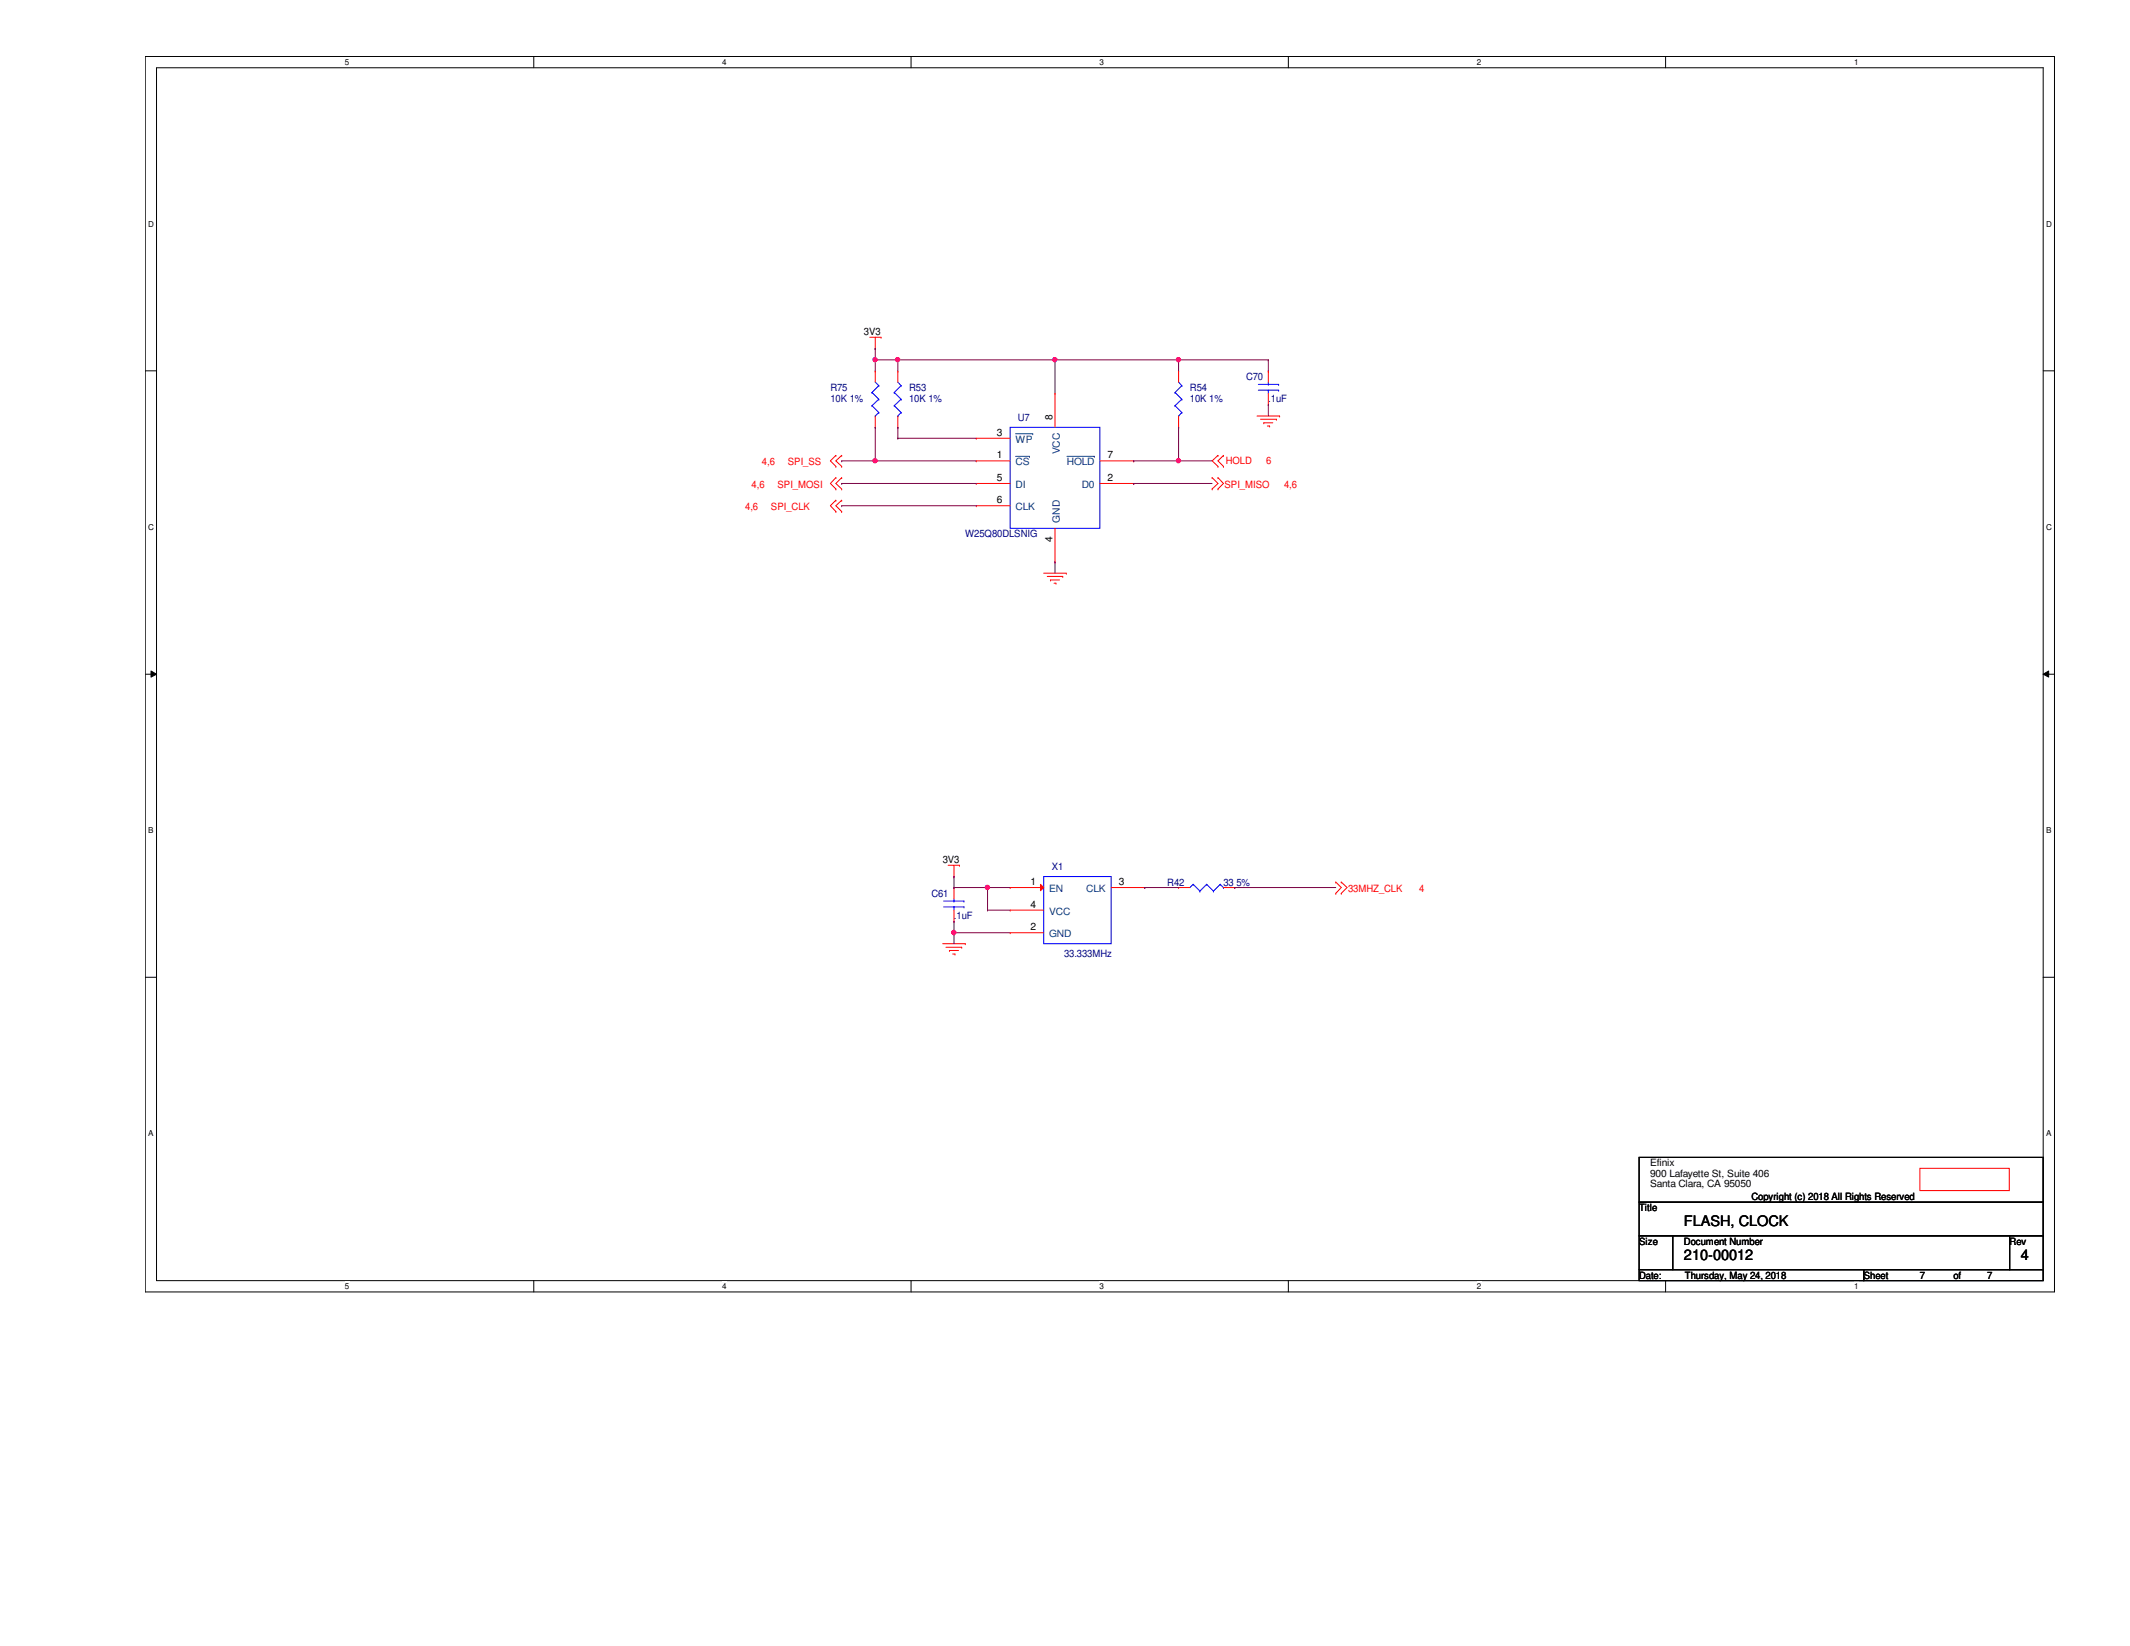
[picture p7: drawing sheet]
<svg xmlns="http://www.w3.org/2000/svg" width="279mm" height="216mm" viewBox="0 0 279 216" stroke-linecap="round" stroke-linejoin="round" font-family="sans-serif">
<path d="M19.1 7.4h250.4v162.1h-250.4zM20.5 8.9h247.5v159.1h-247.5z" fill="none" stroke="#000" stroke-width=".13"/>
<g fill="#fff">
<path d="M45.3 7.6h.5v1.2h-.5z"/>
<path d="M45.3 168.1h.5v1.2h-.5z"/>
</g>
<path d="M70 7.4v1.5M70 168v1.5" fill="none" stroke="#000" stroke-width=".13"/>
<g fill="#fff">
<path d="M94.7 7.6h.6v1.2h-.6z"/>
<path d="M94.7 168.1h.6v1.2h-.6z"/>
</g>
<path d="M119.5 7.4v1.5M119.5 168v1.5" fill="none" stroke="#000" stroke-width=".13"/>
<g fill="#fff">
<path d="M144.2 7.6h.6v1.2h-.6z"/>
<path d="M144.2 168.1h.6v1.2h-.6z"/>
</g>
<path d="M169 7.4v1.5M169 168v1.5" fill="none" stroke="#000" stroke-width=".13"/>
<g fill="#fff">
<path d="M193.7 7.6h.6v1.2h-.6z"/>
<path d="M193.7 168.1h.6v1.2h-.6z"/>
</g>
<path d="M218.5 7.4v1.5M218.5 168v1.5" fill="none" stroke="#000" stroke-width=".13"/>
<g fill="#fff">
<path d="M243.2 7.6h.6v1.2h-.6z"/>
<path d="M243.2 168.1h.6v1.2h-.6z"/>
<path d="M19.4 28.7h.8v1.2h-.8z"/>
<path d="M268.4 28.7h.8v1.2h-.8z"/>
<path d="M19.4 68.5h.8v1.2h-.8z"/>
<path d="M268.4 68.5h.8v1.2h-.8z"/>
</g>
<path d="M19.1 48.6h1.4M268 48.6h1.5" fill="none" stroke="#000" stroke-width=".13"/>
<g fill="#fff">
<path d="M19.4 108.3h.8v1.2h-.8z"/>
<path d="M268.4 108.3h.7v1.2h-.7z"/>
</g>
<path d="M19.1 88.4h1.4M19.8 88l.7 .4-.7 .4zM268 88.4l.7-.4v.8zM268 88.4h1.5" fill="none" stroke="#000" stroke-width=".13"/>
<path d="M19.8 88l.7 .4-.7 .4zM268 88.4l.7-.4v.8z" fill="#000"/>
<g fill="#fff">
<path d="M19.4 148h.8v1.2h-.8z"/>
<path d="M268.4 148h.7v1.2h-.7z"/>
</g>
<path d="M19.1 128.2h1.4M268 128.2h1.5" fill="none" stroke="#000" stroke-width=".13"/>
<path d="M251.8 153.2h11.8v3h-11.8z" fill-rule="evenodd" fill="#fff"/>
<g fill="none" stroke="#f00" stroke-width=".13">
<path d="M109.6 59.7h.1M109.6 59.7l-.7 .8 .7 .7M110.4 59.7h.1M110.4 59.7l-.8 .8 .8 .7M114.1 44.2h1.5M114.8 45.7h.1M114.8 48.7h.1M114.8 56h.1M114.8 44.2v1.5M114.8 48.7v1.4M114.8 54.6v1.4M115.6 44.2h.1"/>
<path d="M117.8 48.7h.1M117.8 56h.1M117.8 48.7v1.4M117.8 54.6v1.4M128.1 57.5h.1M128.1 57.5h4.4M138.4 51.6h.1M138.4 51.6v4.4M154.6 48.7h.1M154.6 56h.1M154.6 48.7v1.4M154.6 54.6v1.4"/>
<path d="M159.8 59.7h.1M159.8 59.7l-.8 .8 .8 .7M160.5 59.7h.1M160.5 59.7l-.7 .8 .7 .7M164.9 54.6h3M165.4 55h2M165.8 55.5h.1M165.8 55.5h1.2M166.2 55.9h.3M166.5 55.9h.1M167.4 55h.1M167.9 54.6h.1"/>
<path d="M109.6 65.6h.1M109.6 67.1h.1M109.6 61.2h.1M109.6 62.7h.1M109.6 64.1h.1M109.6 65.6l-.7 .7 .7 .8M109.6 62.7l-.7 .7 .7 .7M110.4 65.6h.1M110.4 67.1h.1M110.4 61.2h.1M110.4 62.7h.1M110.4 64.1h.1"/>
<path d="M110.4 65.6l-.8 .7 .8 .8M110.4 62.7l-.8 .7 .8 .7M128.1 60.5h.1M128.1 63.4h.1M128.1 66.3h.1M128.1 60.5h4.4M128.1 63.4h4.4M128.1 66.3h4.4M136.9 75.2h3M137.4 75.6h2M137.8 76.1h.1M137.8 76.1h1.2"/>
<path d="M138.3 76.5h.2M138.4 73.7h.1M138.4 69.3v4.4M138.5 76.5h.1M139.4 75.6h.1M139.9 75.2h.1M144.3 60.5h4.4M144.3 63.4h4.4M148.7 63.4h.1M148.7 60.5h.1M159 62.7h.1M159 64.1h.1"/>
<path d="M159 62.7l.8 .7-.8 .7M159.8 61.2h.1M159.8 62.7h.1M159.8 64.1h.1M159.8 62.7l.7 .7-.7 .7M160.5 61.2h.1M124.4 113.5h1.5M125.1 115h.1M125.1 116.4h.1M125.1 113.5v1.5M125.1 116.4v1.5M125.1 119.4v1.5"/>
<path d="M125.9 113.5h.1M175.2 115.7h.1M175.2 117.2h.1M175.2 115.7l.7 .7-.7 .8M175.9 115.7h.1M175.9 117.2h.1M175.9 115.7l.8 .7-.8 .8M123.7 123.8h2.9M124.1 124.2h2.1M124.5 124.7h.1M124.5 124.7h1.2M125 125.1h.3"/>
<path d="M125.1 120.9h.1M125.3 125.1h.1M126.2 124.2h.1M126.6 123.8h.1M251.8 153.2h11.8v3h-11.8z"/>
</g>
<path d="M215 151.8h53v5.9h-53zM215 157.7h53v4.4h-53zM215 162.1h4.4v4.4h-4.4zM215 166.5h29.5v1.5h-29.5zM219.4 162.1h44.2v4.4h-44.2zM244.5 166.5h23.5v1.5h-23.5zM263.6 162.1h4.4v4.4h-4.4z" fill="none" stroke="#000" stroke-width=".13"/>
<g fill="none" stroke="#00f" stroke-width=".13">
<path d="M114.4 51.5h.1M114.4 53.2h.1M114.4 51.5l.9 .9M114.4 53.2l.9 .9M114.8 54.6h.1M114.8 50.1l.5 .5M115.3 50.6h.1M115.3 52.4h.1M115.3 54.1h.1M115.3 50.6l-.9 .9M115.3 52.4l-.9 .8M115.3 54.1l-.5 .5"/>
<path d="M117.3 51.5h.1M117.3 53.2h.1M117.3 51.5l.9 .9M117.3 53.2l.9 .9M117.8 54.6h.1M117.8 50.1l.4 .5M118.2 50.6h.1M118.2 52.4h.1M118.2 54.1h.1M118.2 50.6l-.9 .9M118.2 52.4l-.9 .8M118.2 54.1l-.4 .5"/>
<path d="M132.5 56h11.8v13.3h-11.8zM154.1 51.5h.1M154.1 53.2h.1M154.1 51.5l.9 .9M154.1 53.2l.9 .9M154.6 54.6h.1M154.6 50.1l.4 .5M155 50.6h.1M155 52.4h.1M155 54.1h.1M155 50.6l-.9 .9M155 52.4l-.9 .8"/>
<path d="M155 54.1l-.4 .5M123.8 119h2.6M123.8 118.2h2.6M125.1 118.2h.1M125.1 119h.1M125.1 117.9v.3M125.1 119v.4M126.4 119h.1M126.4 118.2h.1M136.9 115h8.9v8.8h-8.9z"/>
</g>
<path d="M133.2 59.9h1.8M133.2 56.9h2.3M135 59.9h.1M135.5 56.9h.1M140 59.9h3.6M143.6 59.9h.1" fill="none" stroke="#004080" stroke-width=".13"/>
<path d="M136.5 116l.4 .4-.4 .4z" fill="#f00"/>
<g fill="none" stroke="#f00" stroke-width=".13">
<path d="M166.4 48.7h.1M166.4 53.1h.1M166.4 48.7v1.4M166.4 51.6v1.5M132.5 116.4h.1M132.5 119.4h.1M132.5 116.4h4.4M132.5 119.4h4.4M136.5 116l.4 .4-.4 .4zM145.8 116.4h4.4M150.2 116.4h.1M154.6 116.4h.1"/>
<path d="M154.6 116.4h1.5M160.5 116.4h1.5M162 116.4h.1M132.5 122.3h.1M132.5 122.3h4.4"/>
</g>
<g fill="none" stroke="#00f" stroke-width=".13">
<path d="M165.1 51.2h2.6M165.1 50.4h2.6M166.4 50.4h.1M166.4 51.2h.1M166.4 50.1v.3M166.4 51.2v.4M167.7 51.2h.1M167.7 50.4h.1M156.5 116h.1M156.5 116l-.4 .4M156.5 116l.9 .9M157.4 116.9h.1"/>
<path d="M158.3 116h.1M158.3 116l-.9 .9M158.3 116l.9 .9M159.2 116.9h.1M160.1 116h.1M160.1 116l-.9 .9M160.1 116l.4 .4M160.5 116.4h.1"/>
</g>
<path d="M117.8 57.5h.1M117.8 56h.1M117.8 57.5h10.3M117.8 56v1.5M138.4 47.2h.1M138.4 47.2v4.4M154.6 56h.1M154.6 56v4.5h-5.9M138.4 73.7h.1M138.4 73.7v1.5M148.7 60.5h.1" fill="none" stroke="#800040" stroke-width=".13"/>
<circle cx="154.6" cy="60.4" r=".29" fill="#f0f"/>
<circle cx="154.6" cy="60.4" r=".29" fill="none" stroke="#f0f" stroke-width=".13"/>
<g fill="none" stroke="#800040" stroke-width=".13">
<path d="M117.8 47.2h.1M117.8 47.2v1.5M138.4 47.2h.1M138.4 47.2h16.2M154.6 47.2h.1M154.6 47.2v1.5M166.4 53.1h.1M166.4 53.1v1.5M110.4 63.4h.1M110.4 66.3h.1M110.4 63.4h17.7M110.4 66.3h17.7"/>
<path d="M114.8 60.5h.1M114.8 60.5h13.3M148.7 63.4h.1M148.7 63.4h10.3"/>
</g>
<circle cx="154.6" cy="47.2" r=".29" fill="#f0f"/>
<circle cx="154.6" cy="47.2" r=".29" fill="none" stroke="#f0f" stroke-width=".13"/>
<circle cx="138.4" cy="47.2" r=".29" fill="#f0f"/>
<circle cx="138.4" cy="47.2" r=".29" fill="none" stroke="#f0f" stroke-width=".13"/>
<path d="M114.8 45.7h.1M114.8 45.7v1.5M117.8 47.2h.1M117.8 47.2h20.6" fill="none" stroke="#800040" stroke-width=".13"/>
<circle cx="117.7" cy="47.2" r=".29" fill="#f0f"/>
<circle cx="117.7" cy="47.2" r=".29" fill="none" stroke="#f0f" stroke-width=".13"/>
<path d="M114.8 47.2h.1M114.8 47.2v1.5" fill="none" stroke="#800040" stroke-width=".13"/>
<circle cx="114.8" cy="47.2" r=".29" fill="#f0f"/>
<circle cx="114.8" cy="47.2" r=".29" fill="none" stroke="#f0f" stroke-width=".13"/>
<path d="M114.8 47.2h.1M114.8 56h.1M114.8 47.2h3M114.8 56v4.5h-4.4M110.4 60.5h.1" fill="none" stroke="#800040" stroke-width=".13"/>
<circle cx="114.8" cy="60.4" r=".29" fill="#f0f"/>
<circle cx="114.8" cy="60.4" r=".29" fill="none" stroke="#f0f" stroke-width=".13"/>
<path d="M154.6 47.2h.1M154.6 47.2h11.8M166.4 47.2h.1M166.4 47.2v1.5M154.6 60.5h.1M154.6 60.5h4.4M125.1 116.4h.1M125.1 116.4h7.4M129.5 116.4h.1M129.5 116.4v3" fill="none" stroke="#800040" stroke-width=".13"/>
<circle cx="129.5" cy="116.4" r=".29" fill="#f0f"/>
<circle cx="129.5" cy="116.4" r=".29" fill="none" stroke="#f0f" stroke-width=".13"/>
<path d="M129.5 119.4h.1M129.5 119.4h3M150.2 116.4h.1M150.2 116.4h4.4M162 116.4h.1M162 116.4h13.2M125.1 120.9h.1M125.1 122.3h.1M125.1 120.9v2.9M125.1 122.3h7.4" fill="none" stroke="#800040" stroke-width=".13"/>
<circle cx="125.1" cy="122.3" r=".29" fill="#f0f"/>
<circle cx="125.1" cy="122.3" r=".29" fill="none" stroke="#f0f" stroke-width=".13"/>
<path d="M125.1 115h.1M125.1 115v1.4" fill="none" stroke="#800040" stroke-width=".13"/>
<circle cx="154.6" cy="60.4" r=".29" fill="#f0f"/>
<circle cx="154.6" cy="60.4" r=".29" fill="none" stroke="#f0f" stroke-width=".13"/>
<circle cx="154.6" cy="47.2" r=".29" fill="#f0f"/>
<circle cx="154.6" cy="47.2" r=".29" fill="none" stroke="#f0f" stroke-width=".13"/>
<circle cx="138.4" cy="47.2" r=".29" fill="#f0f"/>
<circle cx="138.4" cy="47.2" r=".29" fill="none" stroke="#f0f" stroke-width=".13"/>
<circle cx="117.7" cy="47.2" r=".29" fill="#f0f"/>
<circle cx="117.7" cy="47.2" r=".29" fill="none" stroke="#f0f" stroke-width=".13"/>
<circle cx="114.8" cy="47.2" r=".29" fill="#f0f"/>
<circle cx="114.8" cy="47.2" r=".29" fill="none" stroke="#f0f" stroke-width=".13"/>
<circle cx="114.8" cy="60.4" r=".29" fill="#f0f"/>
<circle cx="114.8" cy="60.4" r=".29" fill="none" stroke="#f0f" stroke-width=".13"/>
<circle cx="129.5" cy="116.4" r=".29" fill="#f0f"/>
<circle cx="129.5" cy="116.4" r=".29" fill="none" stroke="#f0f" stroke-width=".13"/>
<circle cx="125.1" cy="122.3" r=".29" fill="#f0f"/>
<circle cx="125.1" cy="122.3" r=".29" fill="none" stroke="#f0f" stroke-width=".13"/>
<g font-size="1.9">
<text x="220.9" y="160.9">FLASH, CLOCK</text>
<text x="220.9" y="165.3">210-00012</text>
<text x="265.1" y="165.3">4</text>
</g>
<g font-size="1.3">
<text x="113.3" y="43.9">3V3</text>
<text x="130.8" y="57.1">3</text>
<text x="138" y="55" transform="rotate(-90 138 55)">8</text>
<text x="130.8" y="60.1">1</text>
<text x="130.8" y="63.1">5</text>
<text x="130.8" y="66">6</text>
<text x="145.3" y="63.1">2</text>
<text x="145.3" y="60.1">7</text>
<text x="138" y="71.1" transform="rotate(-90 138 71.1)">4</text>
<text x="123.7" y="113.2">3V3</text>
<text x="135.2" y="116.1">1</text>
<text x="135.2" y="119">4</text>
<text x="146.8" y="116.1">3</text>
<text x="135.2" y="122">2</text>
<text x="216.5" y="153">Efinix</text>
<text x="216.5" y="154.3">900 Lafayette St, Suite 406</text>
<text x="216.5" y="155.7">Santa Clara, CA 95050</text>
<text x="215" y="158.9">Title</text>
<text x="229.7" y="157.4">Copyright (c) 2018 All Rights Reserved</text>
<text x="215" y="163.3">Size</text>
<text x="215" y="167.7">Date:</text>
<text x="220.9" y="163.3">Document Number</text>
<text x="221" y="167.7">Thursday, May 24, 2018</text>
<text x="244.5" y="167.7">Sheet</text>
<text x="251.8" y="167.7">7</text>
<text x="256.2" y="167.7">of</text>
<text x="260.6" y="167.7">7</text>
<text x="263.6" y="163.3">Rev</text>
</g>
<g font-size="1.3" fill="#000080">
<text x="108.9" y="51.3">R75</text>
<text x="108.9" y="52.8">10K 1%</text>
<text x="119.3" y="51.3">R53</text>
<text x="119.3" y="52.8">10K 1%</text>
<text x="156.1" y="51.3">R54</text>
<text x="156.1" y="52.8">10K 1%</text>
<text x="163.4" y="49.9">C70</text>
<text x="166.4" y="52.8">.1uF</text>
<text x="133.5" y="55.2">U7</text>
<text x="126.6" y="70.5">W25Q80DLSNIG</text>
<text x="122.2" y="117.6">C61</text>
<text x="138" y="114.1">X1</text>
<text x="153.1" y="116.2">R42</text>
<text x="160.5" y="116.2">33 5%</text>
<text x="125.1" y="120.6">.1uF</text>
<text x="139.6" y="125.6">33.333MHz</text>
</g>
<g font-size="1.3" fill="#004080">
<text x="133.2" y="58.1">WP</text>
<text x="139" y="59.6" transform="rotate(-90 139 59.6)">VCC</text>
<text x="133.2" y="61">CS</text>
<text x="133.2" y="64">DI</text>
<text x="140" y="61">HOLD</text>
<text x="141.9" y="64">D0</text>
<text x="133.2" y="66.9">CLK</text>
<text x="139" y="68.6" transform="rotate(-90 139 68.6)">GND</text>
<text x="137.6" y="117">EN</text>
<text x="137.6" y="120">VCC</text>
<text x="142.5" y="117">CLK</text>
<text x="137.6" y="122.9">GND</text>
</g>
<g font-size="1.3" fill="#f00">
<text x="98.6" y="64">4,6</text>
<text x="99.9" y="61">4,6</text>
<text x="102" y="64">SPI_MOSI</text>
<text x="103.3" y="61">SPI_SS</text>
<text x="160.6" y="64">SPI_MISO</text>
<text x="160.8" y="60.9">HOLD</text>
<text x="166.1" y="60.9">6</text>
<text x="168.4" y="64">4,6</text>
<text x="97.7" y="66.9">4,6</text>
<text x="101.1" y="66.9">SPI_CLK</text>
<text x="176.8" y="117">33MHZ_CLK</text>
<text x="186.1" y="117">4</text>
</g>
<g font-size="1.1">
<text x="45.3" y="8.6">5</text>
<text x="94.7" y="8.6">4</text>
<text x="144.2" y="8.6">3</text>
<text x="193.7" y="8.6">2</text>
<text x="243.2" y="8.6">1</text>
<text x="19.4" y="29.7">D</text>
<text x="268.4" y="29.7">D</text>
<text x="19.4" y="69.5">C</text>
<text x="268.4" y="69.5">C</text>
<text x="19.4" y="109.3">B</text>
<text x="268.4" y="109.3">B</text>
<text x="19.4" y="149">A</text>
<text x="268.4" y="149">A</text>
<text x="45.3" y="169.1">5</text>
<text x="94.7" y="169.1">4</text>
<text x="144.2" y="169.1">3</text>
<text x="193.7" y="169.1">2</text>
<text x="243.2" y="169.1">1</text>
</g>
</svg>
